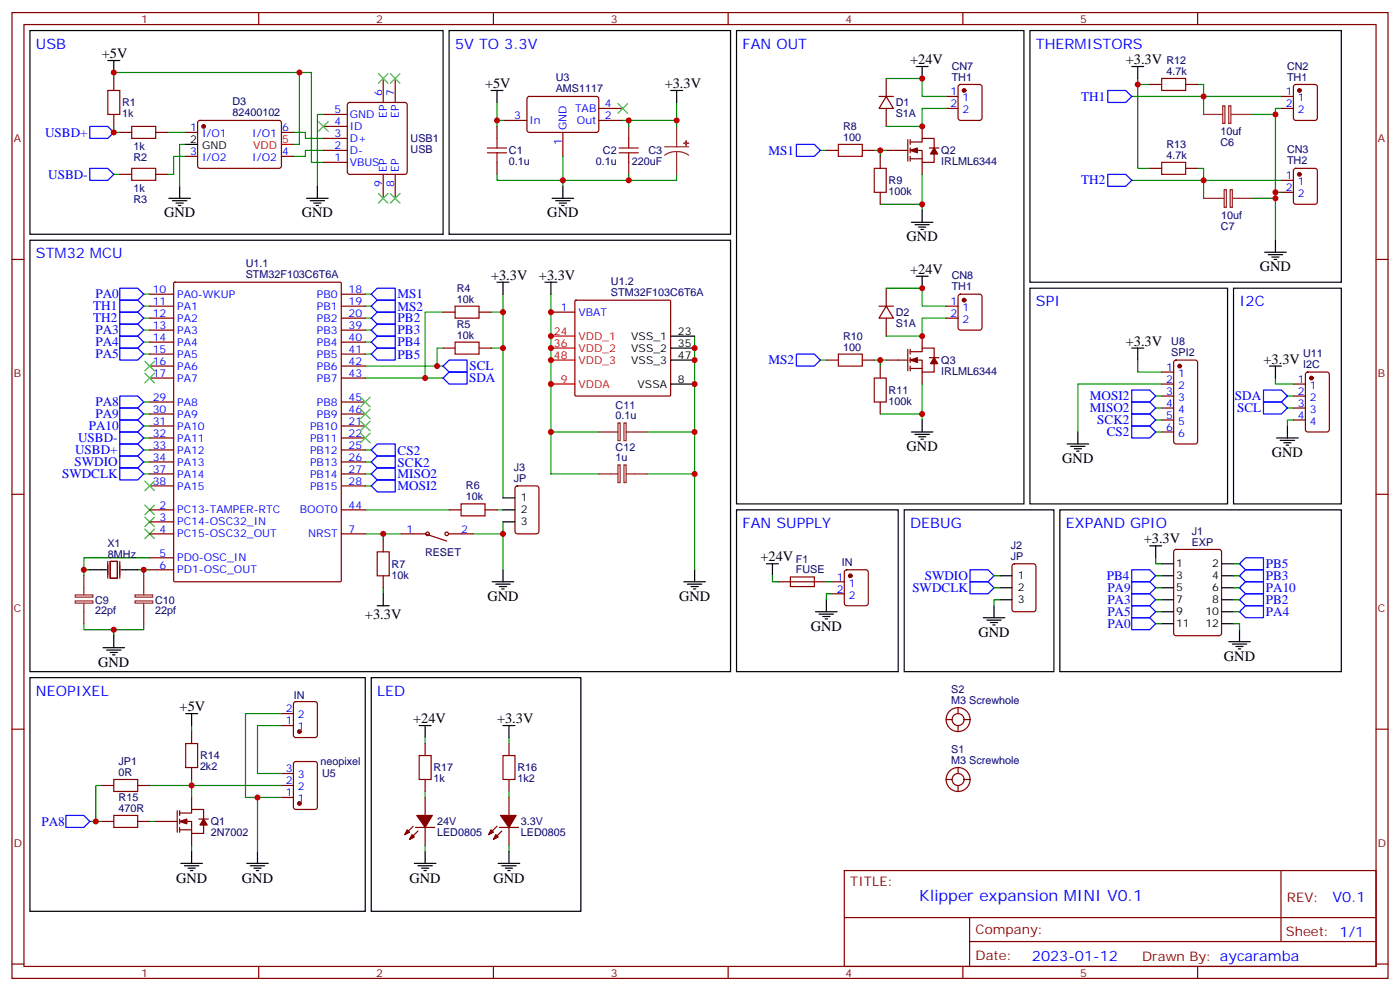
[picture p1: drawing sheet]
<svg xmlns="http://www.w3.org/2000/svg" width="412mm" height="292mm" viewBox="0 0 412 292" stroke-linecap="round" stroke-linejoin="round" font-family="sans-serif">
<g fill="none" stroke="#870000" stroke-width=".35">
<path d="M3.5 3.7h405.4v284.3h-405.4zM7.1 7.2h398.2v277.3h-398.2zM76.2 3.7v3.5M145.3 3.7v3.5M214.5 3.7v3.5M283.6 3.7v3.5M352.8 3.7v3.5M33.5 23.1v3.5M33.5 33.7v3.5M35.3 39h3.5M45.9 39h3.5M54.7 39h3.5"/>
<path d="M58.4 35.7l.5-.2h23.6l.4 .7-.1 12.9-.6 .5-23.6-.1-.4-.6v-12.7zM82.9 39h3.5M95.2 37.2h7.1M95.2 33.7h7.1M102.5 30.4l.5-.2h16.2l.5 .2 .2 .5v19.7l-.2 .5-.5 .2h-16.2l-.5-.2-.2-.5v-19.7zM112.9 23.1v7.1M116.4 23.1v7.1M146.4 37.2v3.5M148.2 35.5h7M155.5 28.6l.4-.2 20.1 .1 .4 .6-.1 9.5-.6 .4-20-.1-.5-.6v-9.2zM165.8 39v7M176.4 35.5h7"/>
<path d="M176.4 31.9h7M185.2 37.2v3.5M258.9 28.4h4.3M261.1 28.4l2.1 3.5h-4.3zM261.1 23.1v5.3M261.1 31.9v5.3M271.6 37.2v3.5M278.7 31.9h3.5M278.7 28.4h3.5M282.5 25.1l.4-.2h5.7l.6 .4 .1 9.4-.5 .7-5.9 .1-.6-.5-.1-9.4zM338.7 24.9h3.5M349.2 24.9h3.6"/>
<path d="M377.5 31.9h3.5M377.5 28.4h3.5M381.2 25.1l.5-.2h5.6l.7 .4 .1 9.4-.5 .7-5.9 .1-.6-.5-.1-9.4zM35.3 51.3h3.5M45.9 51.3h3.5M54.7 46h3.5M82.9 46h3.5M95.2 47.8h7.1M95.2 44.3h7.1M95.2 40.7h7.1M112.9 51.3v7.1M116.4 51.3v7.1"/>
<path d="M146.4 47.8v3.5M185.2 47.8v3.5M243.4 44.3h3.5M254 44.3h3.5M259.3 46v3.6M259.3 56.6v3.5M261.1 44.3h6.3M267.4 41.1v6.3M268.1 41.8h3.5v-1.1h3.6v2.9M268.1 44.3h3.5v3.5h3.6v-2.5M268.1 41.1v1.4M268.1 43.6v1.4"/>
<path d="M268.1 46v1.4M268.1 46.7h3.5M271.6 47.8v3.5M273.8 43.6h2.8M338.7 49.6h3.5M349.2 49.6h3.6M377.5 53.1h3.5M377.5 56.6h3.5M381.2 49.8l.5-.2h5.6l.7 .4 .1 9.4-.5 .7h-5.9l-.6-.4-.1-9.4zM3.5 76.4h3.6M405.3 76.4h3.6M44.1 86.6h7.1"/>
<path d="M44.1 90.1h7.1M44.1 93.7h7.1M44.1 97.2h7.1M51.2 83.3l.3-.2h48.7l.3 .2v87.6l-.1 .3-48.9 .1-.3-.2zM100.5 86.6h7.1M100.5 90.1h7.1M100.5 93.7h7.1M100.5 97.2h7.1M130.5 91.9h3.6M141.1 91.9h3.5M162.3 91.9h7M169.4 88.5l.3-.1h27.7l.2 .3-.1 27.7-.3 .2-27.7-.1-.2-.3z"/>
<path d="M258.9 90.1h4.3M261.1 90.1l2.1 3.6h-4.3zM261.1 84.8v5.3M261.1 93.7v5.3M271.6 99v3.5M278.7 90.1h3.5M278.7 93.7h3.5M282.5 86.8l.4-.2h5.7l.6 .4 .1 9.5-.5 .6-5.9 .1-.6-.5-.1-9.4zM44.1 100.7h7.1M44.1 104.2h7.1M44.1 107.8h7.1M44.1 111.3h7.1"/>
<path d="M44.1 118.4h7.1M100.5 100.7h7.1M100.5 104.2h7.1M100.5 107.8h7.1M100.5 111.3h7.1M100.5 118.4h7.1M130.5 102.5h3.6M141.1 102.5h3.5M243.4 106h3.5M254 106h3.5M259.3 107.8v3.5M259.3 118.4v3.5"/>
<path d="M261.1 106h6.3M267.4 102.8v6.4M268.1 103.5h3.5v-1h3.6v2.8M268.1 106h3.5v3.5h3.6v-2.4M268.1 108.5h3.5M268.1 102.8v1.4M268.1 105.3v1.4M268.1 107.8v1.4M271.6 109.5v3.6M273.8 105.3h2.8M342.2 109.5h3.5M342.2 113.1h3.5"/>
<path d="M342.2 116.6h3.5M346 106.2l.4-.2h5.7l.6 .4 .1 23.6-.5 .6-5.9 .1-.6-.5-.1-23.5zM381 113.1h3.5M381 116.6h3.5M384.8 109.7l.4-.2h5.7l.6 .5 .1 16.5-.5 .6-5.9 .1-.6-.5-.1-16.5zM44.1 125.4h7.1M44.1 128.9h7.1M44.1 132.5h7.1M44.1 136h7.1M44.1 139.5h7.1M44.1 121.9h7.1M100.5 125.4h7.1"/>
<path d="M100.5 128.9h7.1M100.5 132.5h7.1M100.5 136h7.1M100.5 139.5h7.1M100.5 121.9h7.1M342.2 120.1h3.5M342.2 123.6h3.5M342.2 127.2h3.5M381 120.1h3.5M381 123.6h3.5M3.5 145.5h3.6M44.1 150.1h7.1"/>
<path d="M44.1 157.2h7.1M44.1 153.6h7.1M44.1 143.1h7.1M100.5 150.1h7.1M100.5 157.2h7.1M100.5 143.1h7.1M112.9 158.9v3.6M118.2 157.2h7l6.4 2.1M132.3 150.1h3.5M132.3 157.2h7M142.9 150.1h3.5M151.9 143.3l.5-.2h5.6l.7 .4v13l-.4 .6-5.9 .1-.7-.5v-12.9z"/>
<path d="M405.3 145.5h3.6M31.7 165.3v4.9M32.5 165.3h2.1v4.9h-2.1zM35.3 165.3v4.9M44.1 164.2h7.1M44.1 167.7h7.1M112.9 169.5v3.5M229.3 171.3h14.1M245.2 171.3h3.5M245.2 174.8h3.5M248.9 168l.5-.3h5.7l.6 .5 .1 9.4-.5 .7h-5.9l-.6-.4-.1-9.4zM298.3 166.2l.5-.2h5.6l.7 .4 .1 13-.5 .6-5.9 .1-.6-.5-.1-12.9z"/>
<path d="M346 162l.4-.3h12.7l.7 .5v24.2l-.4 .7h-13l-.6-.4-.1-24.2zM3.5 214.7h3.6M56.4 215.4v3.5M82.9 213.6h3.5M82.9 210.1h3.5M86.7 206.8l.4-.2h5.7l.6 .4 .1 9.4-.5 .7h-5.9l-.6-.4-.1-9.4zM125.2 218.9v3.5M149.9 218.9v3.5M278.7 211.8h1.8M282.2 208.3v1.8M282.2 213.6v1.8M284 211.8h1.8"/>
<path d="M405.3 214.7h3.6M30 231.2h3.5M40.6 231.2h3.5M52.2 238.7v6.3M52.9 239.4h3.5v-1.1h3.6v2.8M52.9 238.7v1.4M56.4 226v3.5M56.4 234.8v3.5M82.9 234.8h3.5M82.9 231.2h3.5M82.9 227.7h3.5M86.7 224.4l.4-.2h5.7l.6 .4 .1 13-.5 .6-5.9 .1-.6-.5-.1-12.9z"/>
<path d="M125.2 229.5v3.5M125.2 234.8v5.3M149.9 229.5v3.5M149.9 234.8v5.3M278.7 229.5h1.8M282.2 226v1.7M282.2 231.2v1.8M284 229.5h1.8M30 241.8h3.5M40.6 241.8h3.5M45.9 241.8h6.3M52.9 241.8h3.5v3.6h3.6v-2.5"/>
<path d="M52.9 241.1v1.4M52.9 243.6v1.4M52.9 244.3h3.5M56.4 245.4v3.5M58.6 241.1h2.8M121.7 243.2l-2.5 2.5M122.4 243.6h5.7M123.1 244.7l-2.5 2.4M125.2 243.6v5.3M146.4 243.2l-2.5 2.5M147.1 243.6h5.7M147.8 244.7l-2.5 2.4"/>
<path d="M149.9 243.6v5.3M248.7 256.3h156.6v28.2h-156.6zM377.3 256.3v20.9M248.7 270.1h156.5M285.6 277.2h119.6M285.6 270.1v14.2M3.5 283.8h3.6M76.2 284.5v3.5M145.3 284.5v3.5M214.5 284.5v3.5M283.6 284.5v3.5M352.8 284.5v3.5"/>
<path d="M405.3 283.8h3.6"/>
<circle cx="125.9" cy="157.2" r=".53"/>
<circle cx="131.6" cy="157.2" r=".53"/>
<circle cx="282.2" cy="211.8" r="3.5"/>
<circle cx="282.2" cy="211.8" r="1.76"/>
<circle cx="282.2" cy="229.5" r="3.5"/>
<circle cx="282.2" cy="229.5" r="1.76"/>
</g>
<g fill="none" stroke="#000" stroke-width=".35">
<path d="M8.8 9h121.7v60h-121.7zM31.7 17.8h3.6M33.5 17.8v3.5M132.3 9h82.9v60h-82.9zM217 9h84.6v139.3h-84.6zM269.9 19.6h3.5M271.6 19.6v3.5M303.4 9h91.7v74.1h-91.7zM333.4 19.6h3.5M335.1 19.6v3.5M144.6 26.6h3.6M146.4 26.6v3.6"/>
<path d="M197.6 26.6h3.5M199.3 26.6v3.6M49.7 58.4h6.4M50.8 59.1h4.2M51.9 59.8h2.1M52.9 54.9v3.5M54.7 42.5h3.5M90.3 58.4h6.4M91.4 59.1h4.2M92.4 59.8h2.1M93.5 54.9v3.5M162.6 58.4h6.4"/>
<path d="M163.7 59.1h4.2M164.7 59.8h2.2M165.8 54.9v3.5M8.8 70.7h206.4v127h-206.4zM52.6 60.5h.7M93.1 60.5h.7M165.5 60.5h.7M268.5 65.4h6.3M269.5 66.1h4.3M270.6 66.9h2.1M271.3 67.6h.7M271.6 61.9v3.5"/>
<path d="M372.5 74.3h6.4M373.6 75h4.2M374.6 75.7h2.2M375.4 76.4h.7M375.7 70.7v3.6M146.4 83.1h3.5M148.2 83.1v3.5M160.5 83.1h3.5M162.3 83.1v3.5M197.6 99h7M269.9 81.3h3.5M271.6 81.3v3.5"/>
<path d="M303.4 84.8h58.2v63.5h-58.2zM363.4 84.8h31.7v63.5h-31.7zM197.6 113.1h7M197.6 102.5h7M197.6 106h7M333.4 102.5h3.5M335.1 102.5v3.5M373.9 107.8h3.6M375.7 107.8v3.5M268.5 127.2h6.3M269.5 127.9h4.3M270.6 128.6h2.1"/>
<path d="M271.3 129.3h.7M271.6 123.6v3.6M314.3 130.7h6.4M315.4 131.4h4.2M316.4 132.1h2.2M317.1 132.8h.8M317.5 127.2v3.5M376.1 128.9h6.3M377.1 129.6h4.3M378.2 130.4h2.1M378.9 131.1h.7M379.2 125.4v3.5"/>
<path d="M148.2 153.6h3.5M148.2 146.6h3.5M148.2 150.1h3.5M217 150.1h47.6v47.6h-47.6zM266.3 150.1h44.1v47.6h-44.1zM312.2 150.1h82.9v47.6h-82.9zM26.5 167.7h4.9M35.6 167.7h5M111.1 178.3h3.6M112.9 174.8v3.5M145 171.3h6.3M146 172h4.3"/>
<path d="M147.1 172.7h2.1M147.8 173.4h.7M148.2 167.7v3.6M201.4 171.3h6.4M202.5 172h4.2M203.6 172.7h2.1M204.3 173.4h.7M204.6 167.7v3.6M225.8 166h3.5M227.5 166v3.5M243.4 176.6v3.5M292.8 178.3v3.6"/>
<path d="M294.6 169.5h3.5M294.6 173h3.5M294.6 176.6h3.5M338.7 160.7h3.5M340.4 160.7v3.5M342.2 166h3.5M342.2 169.5h3.5M342.2 173h3.5M342.2 176.6h3.5M359.8 166h3.6M359.8 169.5h3.6M359.8 173h3.6"/>
<path d="M359.8 176.6h3.6M8.8 199.5h98.8v68.8h-98.8zM30.3 190.7h6.4M31.4 191.4h4.2M32.5 192.1h2.1M33.2 192.8h.7M33.5 187.1v3.6M109.4 199.5h61.7v68.8h-61.7zM240.2 180.1h6.4M241.3 180.8h4.2M242.4 181.5h2.1M243.1 182.2h.7"/>
<path d="M289.6 181.9h6.4M290.7 182.6h4.2M291.7 183.3h2.2M292.5 184h.7M342.2 180.1h3.5M342.2 183.6h3.5M359.8 180.1h3.6M359.8 183.6h3.6M361.9 188.9h6.4M363 189.6h4.2M364.1 190.3h2.1M364.8 191h.7"/>
<path d="M365.1 185.4v3.5M54.7 210.1h3.5M56.4 210.1v3.5M123.5 213.6h3.5M125.2 213.6v3.5M148.2 213.6h3.5M149.9 213.6v3.5M53.3 254.2h6.3M54.3 254.9h4.3M55.4 255.6h2.1M56.1 256.3h.7M56.4 250.6v3.6"/>
<path d="M72.7 254.2h6.3M73.7 254.9h4.3M74.8 255.6h2.1M75.5 256.3h.7M75.8 250.6v3.6M122.1 254.2h6.3M123.1 254.9h4.3M124.2 255.6h2.1M124.9 256.3h.7M125.2 250.6v3.6M146.8 254.2h6.3M147.8 254.9h4.2"/>
<path d="M148.9 255.6h2.1M149.6 256.3h.7M149.9 250.6v3.6"/>
</g>
<g fill="none" stroke="#008700" stroke-width=".35">
<path d="M33.5 23.1v-1.8h58.2v26.5h3.5M33.5 37.2v1.8h1.8M49.4 39h5.3M86.4 39h3.6v1.7h5.2M88.2 21.3v21.2h-1.8M95.2 33.7h-1.7v21.2M146.4 30.2v5.3M148.2 35.5h-1.8v1.7M183.4 35.5h15.9v1.7M185.2 35.5v1.7M199.3 30.2v5.3M261.1 23.1h10.5v5.3h7.1"/>
<path d="M278.7 31.9h-7.1v5.3h-10.5M333.4 28.4h44.1M335.1 24.9v24.7h3.6M335.1 23.1v1.8h3.6M352.8 24.9h1.7v8.8M368.7 33.7h7M377.5 31.9h-1.8v26.5h-7M33.5 51.3h1.8M54.7 42.5h-1.8v12.4M54.7 46h-3.5v5.3h-1.8M95.2 44.3h-5.2v1.7h-3.6M165.8 46v7.1h-19.4v-1.8"/>
<path d="M185.2 51.3v1.8M199.3 51.3v1.8h-33.5v1.8M241.7 44.3h1.7M257.5 44.3h3.6M259.3 44.3v1.7M271.6 51.3v8.8M333.4 53.1h44.1M352.8 49.6h1.7v8.8M375.7 56.6h1.8M375.7 58.4v12.3M259.3 60.1h12.3v1.8M42.3 97.2h1.8"/>
<path d="M42.3 93.7h1.8M42.3 90.1h1.8M42.3 86.6h1.8M107.6 97.2h1.8M107.6 93.7h1.8M107.6 90.1h1.8M107.6 86.6h1.8M130.5 91.9h-5.3v19.4M144.6 91.9h3.6M148.2 86.6v15.9h-3.6M162.3 86.6v52.9h14.1M204.6 99v68.7"/>
<path d="M261.1 84.8h10.5v5.3h7.1M278.7 93.7h-7.1v5.3h-10.5M42.3 104.2h1.8M42.3 100.7h1.8M42.3 118.4h1.8M107.6 104.2h1.8M107.6 100.7h1.8M107.6 111.3h22.9M107.6 107.8h22.9M130.5 102.5h-1.7v5.3M148.2 102.5v44.1M241.7 106h1.7"/>
<path d="M257.5 106h3.6M259.3 106v1.8M271.6 113.1v8.8M335.1 106v3.5h7.1M340.4 116.6h1.8M342.2 113.1h-24.7v14.1M375.7 111.3v1.8h5.3M379.2 116.6h1.8M42.3 139.5h1.8M42.3 132.5h1.8M42.3 136h1.8M42.3 128.9h1.8"/>
<path d="M42.3 125.4h1.8M42.3 121.9h1.8M107.6 139.5h1.8M107.6 132.5h1.8M107.6 136h1.8M162.3 127.2h14.1M190.5 139.5h14.1M190.5 127.2h14.1M259.3 121.9h12.3v1.7M340.4 127.2h1.8M340.4 120.1h1.8M340.4 123.6h1.8"/>
<path d="M379.2 120.1h1.8M381 123.6h-1.8v1.8M107.6 157.2h10.6M107.6 150.1h24.7M107.6 143.1h1.8M112.9 157.2v1.7M139.3 157.2h8.9M146.4 150.1h1.8M148.2 153.6v14.1M24.7 167.7h1.8M40.6 167.7h3.5M42.3 167.7v1.8"/>
<path d="M44.1 164.2h-19.4v5.3M112.9 173v1.8M227.5 169.5v1.8h1.8M243.4 171.3h1.8M245.2 174.8h-1.8v1.8M292.8 169.5h1.8M292.8 173h1.8M294.6 176.6h-1.8v1.7M340.4 164.2v1.8h1.8M340.4 169.5h1.8M340.4 173h1.8M340.4 176.6h1.8"/>
<path d="M363.4 166h1.7M363.4 169.5h1.7M363.4 173h1.7M363.4 176.6h1.7M24.7 183.6v1.8h17.6v-1.8M33.5 185.4v1.7M340.4 183.6h1.8M340.4 180.1h1.8M363.4 183.6h1.7v1.8M363.4 180.1h1.7M56.4 213.6v1.8M82.9 213.6h-7.1v14.1h7.1"/>
<path d="M82.9 210.1h-10.6v24.7h3.5M125.2 217.1v1.8M149.9 217.1v1.8M30 231.2h-1.8v10.6h-1.7M44.1 231.2h38.8M56.4 229.5v5.3M82.9 234.8h-7.1v15.8M125.2 233v1.8M149.9 233v1.8M28.2 241.8h1.8M44.1 241.8h1.8M56.4 248.9v1.7"/>
<path d="M125.2 248.9v1.7M149.9 248.9v1.7"/>
</g>
<g fill="none" stroke="#a10000" stroke-width=".35">
<path d="M31.7 26.6h3.6v7.1h-3.6zM38.8 37.2h7.1v3.5h-7.1zM342.2 23.1h7v3.5h-7zM38.8 49.6h7.1v3.5h-7.1zM143.6 43.6h5.6M143.6 45h5.6M146.4 40.7v2.9M146.4 45v2.8M182.4 43.6h5.6M182.4 45h5.6M185.2 40.7v2.9M185.2 45v2.8"/>
<path d="M246.9 42.5h7.1v3.5h-7.1zM257.5 49.6h3.6v7h-3.6zM342.2 47.8h7v3.5h-7zM134.1 90.1h7v3.6h-7zM134.1 100.7h7v3.5h-7zM246.9 104.2h7.1v3.6h-7.1zM257.5 111.3h3.6v7.1h-3.6zM135.8 148.3h7.1v3.6h-7.1zM111.1 162.5h3.6v7h-3.6zM232.8 169.9h7.1v2.8h-7.1zM54.7 218.9h3.5v7.1h-3.5zM33.5 229.5h7.1v3.5h-7.1z"/>
<path d="M123.5 222.4h3.5v7.1h-3.5zM148.2 222.4h3.5v7.1h-3.5zM33.5 240.1h7.1v3.5h-7.1z"/>
</g>
<g fill="#8c2424" stroke="#8c2424" stroke-width=".35">
<path d="M202.1 41.5v1.4z"/>
<path d="M201.4 42.2h1.4z"/>
</g>
<g fill="none" stroke="#8c2424" stroke-width=".35">
<path d="M199.3 37.2v6M354.5 33.7h5.7M360.2 31.2h.6v5.1h-.6zM361.9 31.2h.7v5.1h-.7zM362.7 33.7h6M195.8 43.2h7M199.3 44.6l1.9 .3 1.6 .8M199.3 44.6l-1.8 .3-1.7 .8M199.3 44.6v6.7M354.5 58.4h6M360.6 55.8h.6v5.2h-.6zM362.4 55.8h.6v5.2h-.6z"/>
<path d="M363 58.4h5.7M176.4 139.5h5.6M176.4 127.2h5.6M182 136.9h.7v5.2h-.7zM182 124.5h.7v5.2h-.7zM183.8 136.9h.6v5.2h-.6zM183.8 124.5h.6v5.2h-.6zM184.5 139.5h6M184.5 127.2h6M22.2 176.9h5.1v.7h-5.1zM22.2 175.2h5.1v.6h-5.1zM24.7 169.5v5.7"/>
<path d="M24.7 177.6v6M39.8 176.9h5.2v.7h-5.2zM39.8 175.2h5.2v.6h-5.2zM42.3 169.5v5.7M42.3 177.6v6"/>
</g>
<g fill="#870000" stroke="#870000" stroke-width=".35">
<path d="M268.1 106l2.1-.7v1.4z"/>
<path d="M275.2 105.3l1 1.8h-2.1z"/>
<path d="M268.1 44.3l2.1-.7v1.4z"/>
<path d="M275.2 43.6l1 1.7h-2.1z"/>
<path d="M60 241.1l1 1.8h-2.1z"/>
<path d="M52.9 241.8l2.1-.7v1.4z"/>
<path d="M147.5 240.1h4.5l-2.1 3.5z"/>
<path d="M144.6 244.3l.7 .7-1.4 .7z"/>
<path d="M146 245.7l.8 .7-1.5 .7z"/>
<path d="M122.8 240.1h4.6l-2.2 3.5z"/>
<path d="M119.9 244.3l.7 .7-1.4 .7z"/>
<path d="M121.4 245.7l.7 .7-1.5 .7z"/>
<circle cx="60" cy="37.2" r=".53"/>
<circle cx="284" cy="88.4" r=".53"/>
<circle cx="284" cy="26.6" r=".53"/>
<circle cx="382.8" cy="51.3" r=".53"/>
<circle cx="382.8" cy="26.6" r=".53"/>
<circle cx="347.5" cy="107.8" r=".53"/>
<circle cx="250.5" cy="169.5" r=".53"/>
<circle cx="386.3" cy="111.3" r=".53"/>
<circle cx="88.2" cy="236.5" r=".53"/>
<circle cx="88.2" cy="215.4" r=".53"/>
</g>
<path d="M82.9 42.5h3.5M162.3 99h7M162.3 113.1h7M162.3 102.5h7M162.3 106h7" fill="none" stroke="#f00" stroke-width=".35"/>
<g fill="none" stroke="#00f" stroke-width=".35">
<path d="M26.5 37.2h5.2l1.8 1.8-1.8 1.7h-5.2zM326.3 26.6h5.3l1.8 1.8-1.8 1.8h-5.3zM26.5 49.6h5.2l1.8 1.7-1.8 1.8h-5.2zM234.6 42.5h5.3l1.8 1.8-1.8 1.7h-5.3zM326.3 51.3h5.3l1.8 1.8-1.8 1.8h-5.3zM35.3 84.8h5.3l1.7 1.8-1.7 1.8h-5.3zM35.3 95.4h5.3l1.7 1.8-1.7 1.8h-5.3zM35.3 91.9h5.3l1.7 1.8-1.7 1.7h-5.3zM35.3 88.4h5.3l1.7 1.7-1.7 1.8h-5.3zM35.3 99h5.3l1.7 1.7-1.7 1.8h-5.3zM109.4 97.2l1.7-1.8h5.3v3.6h-5.3zM109.4 93.7l1.7-1.8h5.3v3.5h-5.3z"/>
<path d="M109.4 90.1l1.7-1.7h5.3v3.5h-5.3zM109.4 86.6l1.7-1.8h5.3v3.6h-5.3zM35.3 102.5h5.3l1.7 1.7-1.7 1.8h-5.3zM35.3 116.6h5.3l1.7 1.8-1.7 1.7h-5.3zM109.4 104.2l1.7-1.7h5.3v3.5h-5.3zM109.4 100.7l1.7-1.7h5.3v3.5h-5.3zM130.5 107.8l1.8-1.8h5.3v3.5h-5.3zM130.5 111.3l1.8-1.8h5.3v3.6h-5.3zM234.6 104.2h5.3l1.8 1.8-1.8 1.8h-5.3zM333.4 114.8h5.3l1.7 1.8-1.7 1.8h-5.3zM333.4 118.4h5.3l1.7 1.7-1.7 1.8h-5.3zM372.2 114.8h5.3l1.7 1.8-1.7 1.8h-5.3z"/>
<path d="M372.2 118.4h5.3l1.7 1.7-1.7 1.8h-5.3zM35.3 137.8h5.3l1.7 1.7-1.7 1.8h-5.3zM35.3 134.2h5.3l1.7 1.8-1.7 1.8h-5.3zM35.3 130.7h5.3l1.7 1.8-1.7 1.7h-5.3zM35.3 127.2h5.3l1.7 1.7-1.7 1.8h-5.3zM35.3 123.6h5.3l1.7 1.8-1.7 1.8h-5.3zM35.3 120.1h5.3l1.7 1.8-1.7 1.7h-5.3zM109.4 132.5l1.7-1.8h5.3v3.5h-5.3zM109.4 139.5l1.7-1.7h5.3v3.5h-5.3zM109.4 136l1.7-1.8h5.3v3.6h-5.3zM333.4 121.9h5.3l1.7 1.7-1.7 1.8h-5.3zM333.4 125.4h5.3l1.7 1.8-1.7 1.7h-5.3z"/>
<path d="M109.4 143.1l1.7-1.8h5.3v3.5h-5.3zM285.8 167.7h5.2l1.8 1.8-1.8 1.8h-5.2zM285.8 171.3h5.2l1.8 1.7-1.8 1.8h-5.2zM333.4 167.7h5.3l1.7 1.8-1.7 1.8h-5.3zM333.4 171.3h5.3l1.7 1.7-1.7 1.8h-5.3zM333.4 174.8h5.3l1.7 1.8-1.7 1.7h-5.3zM333.4 178.3h5.3l1.7 1.8-1.7 1.8h-5.3zM365.1 166l1.8-1.8h5.3v3.5h-5.3zM365.1 169.5l1.8-1.8h5.3v3.6h-5.3zM365.1 173l1.8-1.7h5.3v3.5h-5.3zM365.1 176.6l1.8-1.8h5.3v3.5h-5.3zM333.4 181.9h5.3l1.7 1.7-1.7 1.8h-5.3z"/>
<path d="M365.1 180.1l1.8-1.8h5.3v3.6h-5.3zM19.4 240.1h5.3l1.8 1.7-1.8 1.8h-5.3z"/>
</g>
<g fill="none" stroke="#3c3" stroke-width=".35">
<path d="M93.8 35.8l2.9 2.8M96.7 35.8l-2.9 2.8M111.5 21.7l2.8 2.8M114.3 21.7l-2.8 2.8M115 21.7l2.8 2.8M117.8 21.7l-2.8 2.8M182 30.5l2.9 2.8M184.9 30.5l-2.9 2.8M111.5 57l2.8 2.8M114.3 57l-2.8 2.8M115 57l2.8 2.8M117.8 57l-2.8 2.8"/>
<path d="M42.7 109.9l2.8 2.8M42.7 106.4l2.8 2.8M45.5 109.9l-2.8 2.8M45.5 106.4l-2.8 2.8M106.2 116.9l2.8 2.9M109 116.9l-2.8 2.9M106.2 127.5l2.8 2.9M106.2 124l2.8 2.8M106.2 120.5l2.8 2.8M109 127.5l-2.8 2.9M109 124l-2.8 2.8M109 120.5l-2.8 2.8"/>
<path d="M42.7 148.7l2.8 2.8M42.7 152.2l2.8 2.8M42.7 155.8l2.8 2.8M42.7 141.6l2.8 2.9M45.5 148.7l-2.8 2.8M45.5 152.2l-2.8 2.8M45.5 155.8l-2.8 2.8M45.5 141.6l-2.8 2.9"/>
</g>
<g fill="#c00">
<circle cx="165.8" cy="53.1" r=".88"/>
<circle cx="199.3" cy="35.5" r=".88"/>
<circle cx="146.4" cy="35.5" r=".88"/>
<circle cx="185.2" cy="53.1" r=".88"/>
<circle cx="185.2" cy="35.5" r=".88"/>
<circle cx="33.5" cy="39" r=".88"/>
<circle cx="88.2" cy="21.3" r=".88"/>
<circle cx="33.5" cy="21.3" r=".88"/>
<circle cx="112.9" cy="157.2" r=".88"/>
<circle cx="148.2" cy="157.2" r=".88"/>
<circle cx="148.2" cy="102.5" r=".88"/>
<circle cx="148.2" cy="91.9" r=".88"/>
<circle cx="204.6" cy="139.5" r=".88"/>
<circle cx="204.6" cy="127.2" r=".88"/>
<circle cx="162.3" cy="127.2" r=".88"/>
<circle cx="162.3" cy="106" r=".88"/>
<circle cx="162.3" cy="102.5" r=".88"/>
<circle cx="162.3" cy="99" r=".88"/>
<circle cx="162.3" cy="113.1" r=".88"/>
<circle cx="162.3" cy="91.9" r=".88"/>
<circle cx="204.6" cy="106" r=".88"/>
<circle cx="204.6" cy="102.5" r=".88"/>
<circle cx="204.6" cy="113.1" r=".88"/>
<circle cx="125.2" cy="111.3" r=".88"/>
<circle cx="128.8" cy="107.8" r=".88"/>
<circle cx="33.5" cy="185.4" r=".88"/>
<circle cx="24.7" cy="167.7" r=".88"/>
<circle cx="42.3" cy="167.7" r=".88"/>
<circle cx="271.6" cy="23.1" r=".88"/>
<circle cx="271.6" cy="37.2" r=".88"/>
<circle cx="271.6" cy="99" r=".88"/>
<circle cx="271.6" cy="84.8" r=".88"/>
<circle cx="271.6" cy="121.9" r=".88"/>
<circle cx="259.3" cy="106" r=".88"/>
<circle cx="259.3" cy="44.3" r=".88"/>
<circle cx="271.6" cy="60.1" r=".88"/>
<circle cx="354.5" cy="53.1" r=".88"/>
<circle cx="354.5" cy="28.4" r=".88"/>
<circle cx="335.1" cy="24.9" r=".88"/>
<circle cx="375.7" cy="33.7" r=".88"/>
<circle cx="375.7" cy="56.6" r=".88"/>
<circle cx="375.7" cy="58.4" r=".88"/>
<circle cx="28.2" cy="241.8" r=".88"/>
<circle cx="56.4" cy="231.2" r=".88"/>
<circle cx="75.8" cy="234.8" r=".88"/>
</g>
<text font-size="4.6" fill="#00f" x="270.8" y="265.3">Klipper expansion MINI V0.1</text>
<g font-size="4.2" fill="#00f">
<text x="10.6" y="14.3">USB</text>
<text x="134.1" y="14.3">5V TO 3.3V</text>
<text x="218.7" y="14.3">FAN OUT</text>
<text x="305.2" y="14.3">THERMISTORS</text>
<text x="10.6" y="76">STM32 MCU</text>
<text x="305.2" y="90.1">SPI</text>
<text x="365.1" y="90.1">I2C</text>
<text x="218.7" y="155.4">FAN SUPPLY</text>
<text x="268.1" y="155.4">DEBUG</text>
<text x="314" y="155.4">EXPAND GPIO</text>
<text x="10.6" y="204.8">NEOPIXEL</text>
<text x="111.1" y="204.8">LED</text>
<text x="392.5" y="265.6">V0.1</text>
<text x="304" y="282.9">2023-01-12</text>
</g>
<g font-size="4.2">
<text x="30" y="17.1">+5V</text>
<text x="268.1" y="18.9">+24V</text>
<text x="331.6" y="18.9">+3.3V</text>
<text x="142.9" y="25.9">+5V</text>
<text x="195.8" y="25.9">+3.3V</text>
<text x="48.3" y="64">GND</text>
<text x="88.9" y="64">GND</text>
<text x="161.2" y="64">GND</text>
<text x="267.1" y="71.1">GND</text>
<text x="144.6" y="82.4">+3.3V</text>
<text x="158.7" y="82.4">+3.3V</text>
<text x="268.1" y="80.6">+24V</text>
<text x="371.1" y="79.9">GND</text>
<text x="331.6" y="101.8">+3.3V</text>
<text x="372.2" y="107.1">+3.3V</text>
<text x="267.1" y="132.8">GND</text>
<text x="312.9" y="136.3">GND</text>
<text x="374.6" y="134.6">GND</text>
<text x="336.9" y="160">+3.3V</text>
<text x="224" y="165.3">+24V</text>
<text x="143.6" y="176.9">GND</text>
<text x="200" y="176.9">GND</text>
<text x="107.5" y="182.3">+3.3V</text>
<text x="238.8" y="185.7">GND</text>
<text x="288.2" y="187.5">GND</text>
<text x="28.9" y="196.3">GND</text>
<text x="360.5" y="194.6">GND</text>
<text x="52.9" y="209.4">+5V</text>
<text x="121.7" y="212.9">+24V</text>
<text x="146.4" y="212.9">+3.3V</text>
<text x="51.9" y="259.8">GND</text>
<text x="71.3" y="259.8">GND</text>
<text x="120.6" y="259.8">GND</text>
<text x="145.3" y="259.8">GND</text>
</g>
<g font-size="3.9" fill="#00f">
<text x="318.5" y="29.6">TH1</text>
<text x="13.3" y="40.2">USBD+</text>
<text x="226.4" y="45.5">MS1</text>
<text x="14.2" y="52.6">USBD-</text>
<text x="318.5" y="54.3">TH2</text>
<text x="28.1" y="87.9">PA0</text>
<text x="117.1" y="87.8">MS1</text>
<text x="27.5" y="94.8">TH2</text>
<text x="27.5" y="91.4">TH1</text>
<text x="117.1" y="94.9">PB2</text>
<text x="117.1" y="91.5">MS2</text>
<text x="28.1" y="98.4">PA3</text>
<text x="28.1" y="102">PA4</text>
<text x="117.1" y="102">PB4</text>
<text x="117.1" y="98.4">PB3</text>
<text x="28.1" y="105.5">PA5</text>
<text x="117.1" y="105.6">PB5</text>
<text x="226.4" y="107.3">MS2</text>
<text x="138.2" y="112.5">SDA</text>
<text x="138.3" y="109">SCL</text>
<text x="28.1" y="119.6">PA8</text>
<text x="321.1" y="117.8">MOSI2</text>
<text x="363.8" y="117.8">SDA</text>
<text x="28.1" y="123.1">PA9</text>
<text x="321.1" y="121.4">MISO2</text>
<text x="323.2" y="124.9">SCK2</text>
<text x="364.4" y="121.4">SCL</text>
<text x="23" y="130.2">USBD-</text>
<text x="26.2" y="126.6">PA10</text>
<text x="326" y="128.4">CS2</text>
<text x="21.9" y="137.2">SWDIO</text>
<text x="22.1" y="133.7">USBD+</text>
<text x="117.1" y="133.8">CS2</text>
<text x="117.1" y="137.4">SCK2</text>
<text x="18.3" y="140.8">SWDCLK</text>
<text x="117.1" y="140.8">MISO2</text>
<text x="117.1" y="144.3">MOSI2</text>
<text x="372.9" y="167.3">PB5</text>
<text x="272.4" y="170.8">SWDIO</text>
<text x="326" y="170.8">PB4</text>
<text x="372.9" y="170.9">PB3</text>
<text x="268.7" y="174.3">SWDCLK</text>
<text x="326.2" y="174.3">PA9</text>
<text x="326.2" y="177.8">PA3</text>
<text x="372.9" y="174.4">PA10</text>
<text x="372.9" y="177.8">PB2</text>
<text x="326.2" y="181.3">PA5</text>
<text x="326.2" y="184.9">PA0</text>
<text x="372.9" y="181.5">PA4</text>
<text x="12.2" y="243.1">PA8</text>
</g>
<g font-size="3.9" fill="#800">
<text x="250.5" y="260.9">TITLE:</text>
<text x="379.1" y="265.6">REV:</text>
<text x="287.4" y="275.1">Company:</text>
<text x="378.7" y="275.7">Sheet: 1/1</text>
<text x="287.4" y="282.8">Date:</text>
<text x="336.4" y="282.8">Drawn By: aycaramba</text>
</g>
<g font-size="3.2" fill="#800">
<text x="41.6" y="6.7">1</text>
<text x="110.8" y="6.7">2</text>
<text x="179.9" y="6.7">3</text>
<text x="249.1" y="6.7">4</text>
<text x="318.2" y="6.7">5</text>
<text x="4.1" y="41.8">A</text>
<text x="405.9" y="41.8">A</text>
<text x="4.1" y="110.9">B</text>
<text x="405.9" y="110.9">B</text>
<text x="4.1" y="180.1">C</text>
<text x="405.9" y="180.1">C</text>
<text x="4.1" y="249.2">D</text>
<text x="405.9" y="249.2">D</text>
<text x="41.6" y="287.5">1</text>
<text x="110.8" y="287.5">2</text>
<text x="179.9" y="287.5">3</text>
<text x="249.1" y="287.5">4</text>
<text x="318.2" y="287.5">5</text>
</g>
<g font-size="3.2" fill="#000080">
<text x="163.7" y="24">U3</text>
<text x="280.3" y="23.7">TH1</text>
<text x="280.3" y="20.5">CN7</text>
<text x="343.6" y="22">4.7k</text>
<text x="343.6" y="18.8">R12</text>
<text x="379.1" y="23.7">TH1</text>
<text x="379.1" y="20.5">CN2</text>
<text x="163.7" y="27.2">AMS1117</text>
<text x="36" y="34.5">1k</text>
<text x="36" y="31.3">R1</text>
<text x="68.5" y="34.2">82400102</text>
<text x="68.5" y="31">D3</text>
<text x="263.9" y="34.5">S1A</text>
<text x="263.9" y="31.3">D1</text>
<text x="121" y="41.9">USB1</text>
<text x="248.4" y="41.5">100</text>
<text x="248.4" y="38.3">R8</text>
<text x="359.5" y="39.9">10uf</text>
<text x="39.3" y="44.3">1k</text>
<text x="39.3" y="47.5">R2</text>
<text x="121" y="45.1">USB</text>
<text x="149.9" y="45.4">C1</text>
<text x="177.6" y="45.4">C2</text>
<text x="191" y="45.4">C3</text>
<text x="277.3" y="45.4">Q2</text>
<text x="343.6" y="46.7">4.7k</text>
<text x="343.6" y="43.5">R13</text>
<text x="359.5" y="43">C6</text>
<text x="379.1" y="45.2">CN3</text>
<text x="149.9" y="48.6">0.1u</text>
<text x="175.5" y="48.6">0.1u</text>
<text x="186.1" y="48.6">220uF</text>
<text x="277.3" y="48.6">IRLML6344</text>
<text x="379.1" y="48.4">TH2</text>
<text x="39.3" y="56.6">1k</text>
<text x="39.3" y="59.8">R3</text>
<text x="261.8" y="57.4">100k</text>
<text x="261.8" y="54.2">R9</text>
<text x="359.7" y="64.6">10uf</text>
<text x="359.6" y="67.7">C7</text>
<text x="72.4" y="81.9">STM32F103C6T6A</text>
<text x="72.4" y="78.7">U1.1</text>
<text x="180" y="84">U1.2</text>
<text x="280.3" y="82.2">CN8</text>
<text x="134.6" y="89.1">10k</text>
<text x="134.6" y="85.9">R4</text>
<text x="180" y="87.2">STM32F103C6T6A</text>
<text x="280.3" y="85.4">TH1</text>
<text x="263.9" y="93">D2</text>
<text x="134.6" y="99.7">10k</text>
<text x="134.6" y="96.5">R5</text>
<text x="248.4" y="100.1">R10</text>
<text x="263.9" y="96.2">S1A</text>
<text x="345" y="101.6">U8</text>
<text x="248.4" y="103.2">100</text>
<text x="277.3" y="107.2">Q3</text>
<text x="345" y="104.8">SPI2</text>
<text x="383.8" y="105.1">U11</text>
<text x="277.3" y="110.3">IRLML6344</text>
<text x="383.8" y="108.3">I2C</text>
<text x="261.8" y="119.2">100k</text>
<text x="261.8" y="116">R11</text>
<text x="181.3" y="123.5">0.1u</text>
<text x="181.3" y="120.4">C11</text>
<text x="181.3" y="135.8">1u</text>
<text x="181.3" y="132.7">C12</text>
<text x="151.4" y="142">JP</text>
<text x="151.4" y="138.8">J3</text>
<text x="137.2" y="147.3">10k</text>
<text x="137.2" y="144.1">R6</text>
<text x="31.6" y="161">X1</text>
<text x="297.8" y="161.7">J2</text>
<text x="351" y="160.7">EXP</text>
<text x="351" y="157.5">J1</text>
<text x="31.8" y="164.2">8MHz</text>
<text x="115.4" y="167.1">R7</text>
<text x="125.2" y="163.7">RESET</text>
<text x="234.4" y="165.6">F1</text>
<text x="248" y="166.5">IN</text>
<text x="297.8" y="164.9">JP</text>
<text x="115.4" y="170.3">10k</text>
<text x="234.4" y="168.8">FUSE</text>
<text x="28" y="177.7">C9</text>
<text x="45.7" y="177.7">C10</text>
<text x="28" y="180.9">22pf</text>
<text x="45.7" y="180.9">22pf</text>
<text x="86.5" y="205.9">IN</text>
<text x="280.2" y="207.3">M3 Screwhole</text>
<text x="280.2" y="204">S2</text>
<text x="280.2" y="221.7">S1</text>
<text x="34.9" y="225.2">JP1</text>
<text x="58.9" y="226.8">2k2</text>
<text x="58.9" y="223.6">R14</text>
<text x="94.4" y="225.3">neopixel</text>
<text x="127.7" y="227.1">R17</text>
<text x="152.4" y="227.1">R16</text>
<text x="280.2" y="224.9">M3 Screwhole</text>
<text x="34.9" y="228.4">0R</text>
<text x="94.9" y="228.8">U5</text>
<text x="127.7" y="230.3">1k</text>
<text x="152.4" y="230.3">1k2</text>
<text x="34.9" y="239">470R</text>
<text x="34.9" y="235.8">R15</text>
<text x="62.1" y="243">Q1</text>
<text x="128.8" y="243">24V</text>
<text x="153.5" y="242.9">3.3V</text>
<text x="62.1" y="246.2">2N7002</text>
<text x="128.8" y="246.2">LED0805</text>
<text x="153.5" y="246.2">LED0805</text>
</g>
<g font-size="3.2" fill="#00f">
<text x="112.5" y="28.4" transform="rotate(-90 112.5 28.4)">6</text>
<text x="116.1" y="28.4" transform="rotate(-90 116.1 28.4)">7</text>
<text x="280" y="28">1</text>
<text x="283.5" y="29.8">1</text>
<text x="378.8" y="28">1</text>
<text x="382.3" y="29.8">1</text>
<text x="98.5" y="33.3">5</text>
<text x="103" y="34.7">GND</text>
<text x="113.9" y="34.8" transform="rotate(-90 113.9 34.8)">EP</text>
<text x="117.5" y="34.8" transform="rotate(-90 117.5 34.8)">EP</text>
<text x="151.4" y="35.1">3</text>
<text x="169.4" y="33">TAB</text>
<text x="178.2" y="35.1">2</text>
<text x="178.2" y="31.6">4</text>
<text x="280" y="31.6">2</text>
<text x="283.5" y="33.3">2</text>
<text x="378.8" y="31.6">2</text>
<text x="382.3" y="33.3">2</text>
<text x="56" y="38.6">1</text>
<text x="59.5" y="40.4">I/O1</text>
<text x="74.3" y="40.4">I/O1</text>
<text x="83.1" y="38.6">6</text>
<text x="98.5" y="40.4">3</text>
<text x="98.5" y="36.9">4</text>
<text x="103" y="41.8">D+</text>
<text x="103" y="38.3">ID</text>
<text x="155.9" y="36.5">In</text>
<text x="166.9" y="38.3" transform="rotate(-90 166.9 38.3)">GND</text>
<text x="169.9" y="36.5">Out</text>
<text x="56" y="45.7">3</text>
<text x="59.5" y="47.4">I/O2</text>
<text x="74.3" y="47.4">I/O2</text>
<text x="83.1" y="45.7">4</text>
<text x="98.5" y="47.4">1</text>
<text x="98.5" y="43.9">2</text>
<text x="103" y="45.3">D-</text>
<text x="165.5" y="42.8" transform="rotate(-90 165.5 42.8)">1</text>
<text x="103" y="48.9">VBUS</text>
<text x="113.9" y="50.6" transform="rotate(-90 113.9 50.6)">EP</text>
<text x="117.5" y="50.6" transform="rotate(-90 117.5 50.6)">EP</text>
<text x="378.8" y="52.7">1</text>
<text x="112.5" y="55.1" transform="rotate(-90 112.5 55.1)">9</text>
<text x="116.1" y="55.1" transform="rotate(-90 116.1 55.1)">8</text>
<text x="378.8" y="56.3">2</text>
<text x="382.3" y="54.5">1</text>
<text x="382.3" y="58">2</text>
<text x="45" y="86.3">10</text>
<text x="45" y="89.8">11</text>
<text x="52.2" y="87.7">PA0-WKUP</text>
<text x="93.4" y="87.7">PB0</text>
<text x="102.7" y="86.3">18</text>
<text x="102.7" y="89.8">19</text>
<text x="280" y="89.8">1</text>
<text x="45" y="93.3">12</text>
<text x="52.2" y="91.2">PA1</text>
<text x="52.2" y="94.7">PA2</text>
<text x="93.4" y="91.2">PB1</text>
<text x="93.4" y="94.7">PB2</text>
<text x="102.7" y="93.3">20</text>
<text x="165.2" y="91.5">1</text>
<text x="170.4" y="93">VBAT</text>
<text x="280" y="93.3">2</text>
<text x="283.5" y="91.5">1</text>
<text x="283.5" y="95.1">2</text>
<text x="45" y="96.8">13</text>
<text x="45" y="100.4">14</text>
<text x="52.2" y="98.2">PA3</text>
<text x="52.2" y="101.8">PA4</text>
<text x="93.4" y="98.2">PB3</text>
<text x="93.4" y="101.8">PB4</text>
<text x="102.7" y="96.8">39</text>
<text x="102.7" y="100.4">40</text>
<text x="45" y="103.9">15</text>
<text x="45" y="107.4">16</text>
<text x="52.2" y="105.3">PA5</text>
<text x="93.4" y="105.3">PB5</text>
<text x="102.7" y="103.9">41</text>
<text x="102.7" y="107.4">42</text>
<text x="45" y="110.9">17</text>
<text x="52.2" y="108.8">PA6</text>
<text x="52.2" y="112.4">PA7</text>
<text x="93.4" y="108.8">PB6</text>
<text x="93.4" y="112.4">PB7</text>
<text x="102.7" y="110.9">43</text>
<text x="343.5" y="109.2">1</text>
<text x="343.5" y="112.7">2</text>
<text x="347" y="110.9">1</text>
<text x="382.3" y="112.7">1</text>
<text x="45" y="118">29</text>
<text x="52.2" y="119.4">PA8</text>
<text x="93.4" y="119.4">PB8</text>
<text x="102.7" y="118">45</text>
<text x="343.5" y="116.2">3</text>
<text x="343.5" y="119.8">4</text>
<text x="347" y="114.5">2</text>
<text x="347" y="118">3</text>
<text x="382.3" y="116.2">2</text>
<text x="382.3" y="119.8">3</text>
<text x="385.8" y="114.5">1</text>
<text x="385.8" y="118">2</text>
<text x="45" y="121.5">30</text>
<text x="45" y="125.1">31</text>
<text x="52.2" y="122.9">PA9</text>
<text x="93.4" y="122.9">PB9</text>
<text x="102.7" y="125.1">21</text>
<text x="102.7" y="121.5">46</text>
<text x="343.5" y="123.3">5</text>
<text x="347" y="121.5">4</text>
<text x="347" y="125.1">5</text>
<text x="382.3" y="123.3">4</text>
<text x="385.8" y="121.5">3</text>
<text x="385.8" y="125.1">4</text>
<text x="45" y="128.6">32</text>
<text x="52.2" y="126.5">PA10</text>
<text x="52.2" y="130">PA11</text>
<text x="91.4" y="126.5">PB10</text>
<text x="91.4" y="130">PB11</text>
<text x="102.7" y="128.6">22</text>
<text x="343.5" y="126.8">6</text>
<text x="347" y="128.6">6</text>
<text x="45" y="132.1">33</text>
<text x="45" y="135.6">34</text>
<text x="52.2" y="133.5">PA12</text>
<text x="52.2" y="137.1">PA13</text>
<text x="91.4" y="133.5">PB12</text>
<text x="91.4" y="137.1">PB13</text>
<text x="102.7" y="132.1">25</text>
<text x="102.7" y="135.6">26</text>
<text x="45" y="139.2">37</text>
<text x="45" y="142.7">38</text>
<text x="52.2" y="140.6">PA14</text>
<text x="91.4" y="140.6">PB14</text>
<text x="102.7" y="139.2">27</text>
<text x="102.7" y="142.7">28</text>
<text x="47" y="149.8">2</text>
<text x="52.2" y="144.1">PA15</text>
<text x="91.4" y="144.1">PB15</text>
<text x="102.7" y="149.8">44</text>
<text x="47" y="153.3">3</text>
<text x="52.2" y="151.2">PC13-TAMPER-RTC</text>
<text x="52.2" y="154.7">PC14-OSC32_IN</text>
<text x="88.3" y="151.2">BOOT0</text>
<text x="47" y="156.8">4</text>
<text x="52.2" y="158.2">PC15-OSC32_OUT</text>
<text x="90.8" y="158.2">NRST</text>
<text x="102.7" y="156.8">7</text>
<text x="119.7" y="156.8">1</text>
<text x="135.8" y="156.8">2</text>
<text x="47" y="163.9">5</text>
<text x="47" y="167.4">6</text>
<text x="52.2" y="165.3">PD0-OSC_IN</text>
<text x="52.2" y="168.8">PD1-OSC_OUT</text>
<text x="246.5" y="170.9">1</text>
<text x="250" y="172.7">1</text>
<text x="246.5" y="174.4">2</text>
<text x="250" y="176.2">2</text>
<text x="84.2" y="209.7">2</text>
<text x="84.2" y="213.3">1</text>
<text x="87.7" y="215">1</text>
<text x="87.7" y="211.5">2</text>
<text x="84.2" y="227.4">3</text>
<text x="84.2" y="230.9">2</text>
<text x="87.7" y="232.7">2</text>
<text x="87.7" y="229.1">3</text>
<text x="84.2" y="234.4">1</text>
<text x="87.7" y="236.2">1</text>
</g>
<g font-size="3.2">
<text x="56" y="42.2">2</text>
<text x="59.5" y="43.9">GND</text>
<text x="186" y="100">VSS_1</text>
<text x="199.7" y="98.6">23</text>
<text x="186" y="103.5">VSS_2</text>
<text x="186" y="107.1">VSS_3</text>
<text x="199.7" y="102.1">35</text>
<text x="199.7" y="105.7">47</text>
<text x="199.7" y="112.7">8</text>
<text x="187.8" y="114.1">VSSA</text>
<text x="153.5" y="147.6">1</text>
<text x="153.5" y="154.7">3</text>
<text x="153.5" y="151.2">2</text>
<text x="346.4" y="167">1</text>
<text x="357.1" y="167">2</text>
<text x="299.9" y="170.6">1</text>
<text x="346.4" y="170.6">3</text>
<text x="357.1" y="170.6">4</text>
<text x="299.9" y="177.6">3</text>
<text x="299.9" y="174.1">2</text>
<text x="346.4" y="174.1">5</text>
<text x="346.4" y="177.6">7</text>
<text x="357.1" y="174.1">6</text>
<text x="357.1" y="177.6">8</text>
<text x="346.4" y="181.2">9</text>
<text x="346.4" y="184.7">11</text>
<text x="355.1" y="181.2">10</text>
<text x="355.1" y="184.7">12</text>
</g>
<g font-size="3.2" fill="#f00">
<text x="74.5" y="43.9">VDD</text>
<text x="83.1" y="42.2">5</text>
<text x="163.2" y="98.6">24</text>
<text x="170.4" y="100">VDD_1</text>
<text x="163.2" y="102.1">36</text>
<text x="163.2" y="105.7">48</text>
<text x="170.4" y="103.5">VDD_2</text>
<text x="170.4" y="107.1">VDD_3</text>
<text x="165.2" y="112.7">9</text>
<text x="170.4" y="114.1">VDDA</text>
</g>
</svg>
